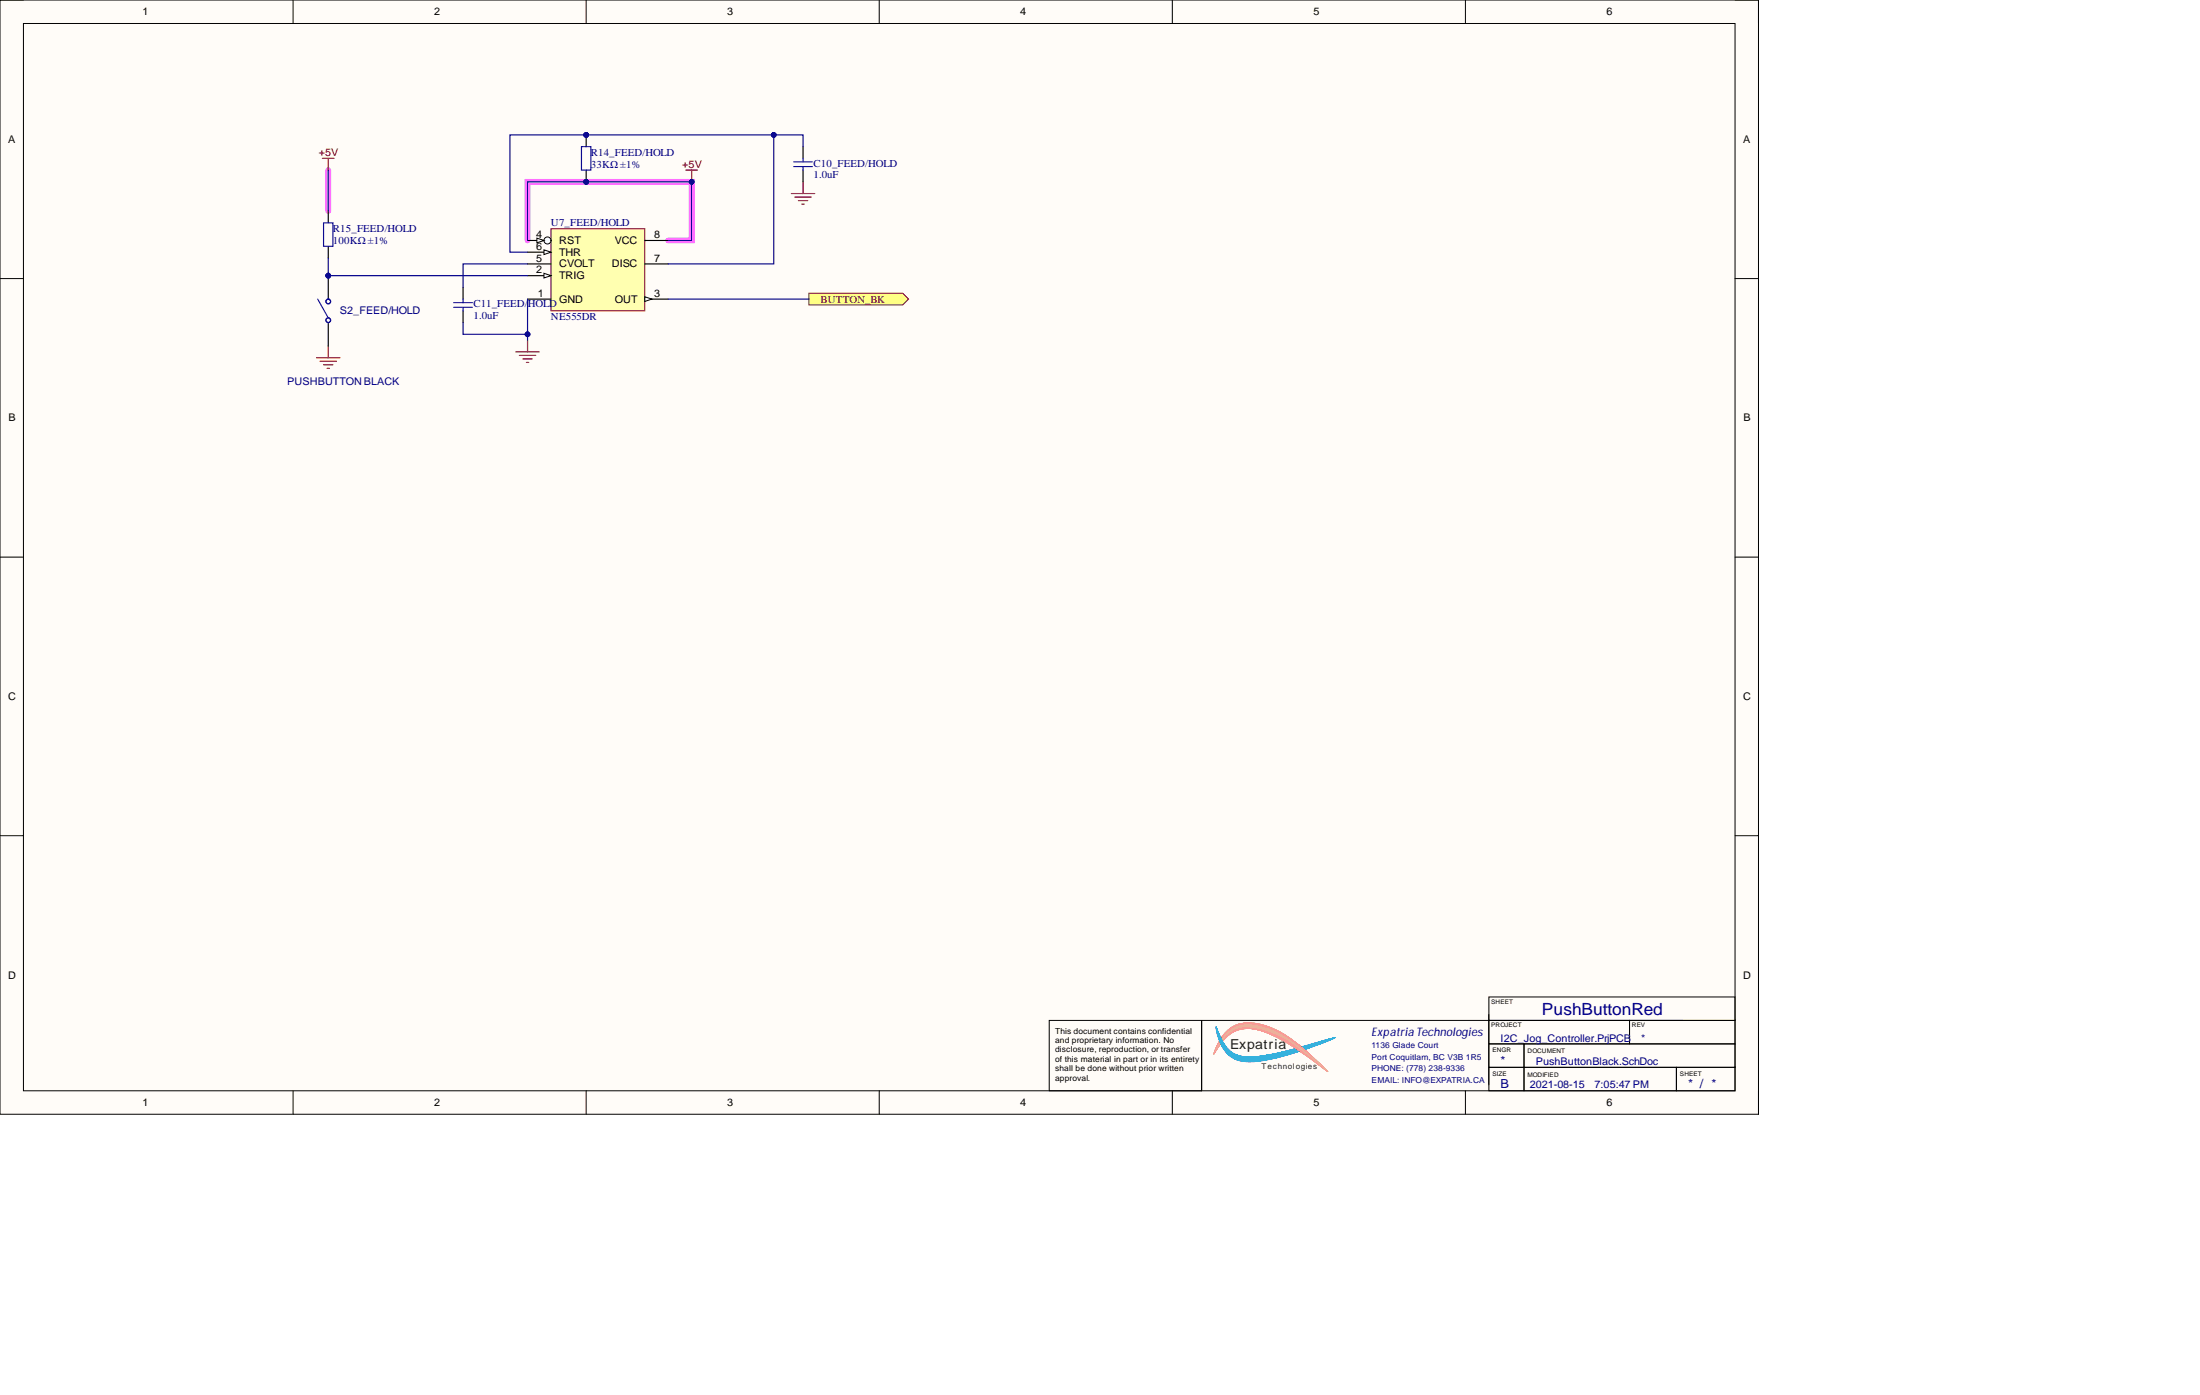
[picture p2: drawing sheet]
<svg xmlns="http://www.w3.org/2000/svg" width="476mm" height="302mm" viewBox="0 0 476 302" stroke-linecap="round" stroke-linejoin="round" font-family="sans-serif">
<path d="M0 0h380.4v240.9h-380.4z" fill-rule="evenodd" fill="#fffcf8"/>
<path d="M0 0h380.4v240.9h-380.4z" fill="none" stroke="#000" stroke-width=".22"/>
<path d="M5.1 5.1h370.2v230.7h-370.2z" fill-rule="evenodd" fill="#fffcf8"/>
<g fill="none" stroke="#000" stroke-width=".22">
<path d="M0 0h5.1M5.1 5.1h370.2v230.7h-370.2zM63.4 0v5.1M126.8 0v5.1M190.2 0v5.1M253.6 0v5.1M317 0v5.1M375.3 0h5.1v5.1M0 60.2h5.1M375.3 60.2h5.1M0 120.5h5.1M375.3 120.5h5.1"/>
<path d="M0 180.7h5.1M375.3 180.7h5.1M322.1 219.4v15.2M63.4 235.8v5.1M126.8 235.8v5.1M190.2 235.8v5.1M253.6 235.8v5.1M317 235.8v5.1M380.4 235.8v5.1"/>
</g>
<path d="M71 36.8v8.9M114.1 52v-12.7h35.5v12.7h-5.1" fill="none" stroke="#ff6eff" stroke-width="1.3"/>
<path d="M265.1 223.1a7.3 7.3 0 0 1 7.6-1.7 26 26 0 0 1 11.5 7.3l3.1 3.2a75 75 0 0 0-12.9-8.4 8.4 8.4 0 0 0-8.3 .2 21.8 21.8 0 0 0-3.6 4.3v-.1a13 13 0 0 1 2.6-4.8z" fill="#f5811e"/>
<path d="M265.1 223.1a7.5 7.5 0 0 1 7.8-1.6 25.3 25.3 0 0 1 10.9 6.8l3.6 3.6-3.6-2.7a42.7 42.7 0 0 0-11.1-6.3 7.2 7.2 0 0 0-8.9 3.3l-1.2 1.8a10.7 10.7 0 0 1 2.5-4.9z" fill="#f58423"/>
<path d="M265.2 223.1a7.4 7.4 0 0 1 7.6-1.6 24.7 24.7 0 0 1 10.6 6.4l4 3.9-2.1-1.4a45.7 45.7 0 0 0-12.8-7.6 7.1 7.1 0 0 0-8.7 3.4l-1.2 1.8a11 11 0 0 1 2.6-4.9z" fill="#f58729"/>
<path d="M265.2 223.1a7.3 7.3 0 0 1 7.4-1.6 23.3 23.3 0 0 1 10.3 6l4.5 4.3-.9-.6a46.5 46.5 0 0 0-14.2-8.4 7 7 0 0 0-8.6 3.4l-1.1 1.7a11.3 11.3 0 0 1 2.6-4.8z" fill="#f68a30"/>
<path d="M265.2 223.1a7.2 7.2 0 0 1 7.3-1.6 24 24 0 0 1 10.6 6.2l4.3 4.1-.4-.2a47.8 47.8 0 0 0-14.3-8.7 7.1 7.1 0 0 0-9 3.2l-1.1 1.8a11.6 11.6 0 0 1 2.6-4.8z" fill="#f68e36"/>
<path d="M265.2 223.2a7.3 7.3 0 0 1 7.6-1.6 23.7 23.7 0 0 1 10 5.9l4.5 4.3a54.1 54.1 0 0 0-11.7-7.8l-.5-.2a10 10 0 0 0-7.8-.9 11.5 11.5 0 0 0-4.7 5v-.2a12.5 12.5 0 0 1 2.6-4.5z" fill="#f7913c"/>
<path d="M265.3 223.2a7.2 7.2 0 0 1 7.4-1.6 22.7 22.7 0 0 1 9.8 5.6l4.8 4.6-.3-.2a47 47 0 0 0-12.2-7.9l-.4-.2a8.5 8.5 0 0 0-8.1-.1 13.9 13.9 0 0 0-3.7 4.4l.1-.2a12.5 12.5 0 0 1 2.6-4.4z" fill="#f79343"/>
<path d="M265.3 223.2a7.1 7.1 0 0 1 7.2-1.6 21.9 21.9 0 0 1 9.6 5.3l2.6 2.3 2.6 2.6-.3-.3a47.9 47.9 0 0 0-11.1-7.3l-1.8-.8a8.3 8.3 0 0 0-7.9 0 12.1 12.1 0 0 0-3.5 4.4l.1-.6a12.6 12.6 0 0 1 2.5-4z" fill="#f7974a"/>
<path d="M265.3 223.2a7 7 0 0 1 7.1-1.6 21.8 21.8 0 0 1 9.8 5.5l2.8 2.4 2.2 2.2a50.5 50.5 0 0 0-11.1-7.5l-1.9-.8a9.3 9.3 0 0 0-7.1-.5 10.4 10.4 0 0 0-4.5 4.9l.3-.7a12.4 12.4 0 0 1 2.4-3.9z" fill="#f89a50"/>
<path d="M265.4 223.2a6.9 6.9 0 0 1 6.9-1.6 21.8 21.8 0 0 1 10 5.6l2.9 2.4 2.1 2.1a59 59 0 0 0-9.9-6.9l-3.5-1.5a9 9 0 0 0-6.9-.4 10.4 10.4 0 0 0-4.4 4.9l.1-.1a12.4 12.4 0 0 1 2.7-4.5z" fill="#f89d56"/>
<path d="M265.4 223.2a6.9 6.9 0 0 1 6.7-1.6 21.4 21.4 0 0 1 10 5.4l3.2 2.8 2 1.9a56.9 56.9 0 0 0-10.2-7.1l-3.3-1.4a8.9 8.9 0 0 0-6.9-.3 10.4 10.4 0 0 0-4.3 5l.1-.2a12.6 12.6 0 0 1 2.7-4.5z" fill="#f8a05d"/>
<path d="M265.4 223.2a6.8 6.8 0 0 1 6.6-1.6 21.4 21.4 0 0 1 10.2 5.5l3.3 2.8 1.8 1.8-.2-.2a52.5 52.5 0 0 0-10.3-7.1l-3.3-1.3a8.6 8.6 0 0 0-6.7-.2 10.5 10.5 0 0 0-4.2 5l.1-.2a12.8 12.8 0 0 1 2.7-4.5z" fill="#f9a363"/>
<path d="M265.5 223.2a7.2 7.2 0 0 1 7.4-1.4 21.9 21.9 0 0 1 9.4 5.4l5 4.5-.2-.2a54.2 54.2 0 0 0-10-7.1 17.2 17.2 0 0 0-8.5-2.1 7.9 7.9 0 0 0-5.5 4.8l-.5 .8 .1-.3a12.7 12.7 0 0 1 2.8-4.4z" fill="#f9a769"/>
<path d="M265.2 223.5a7.3 7.3 0 0 1 8-1.5 22.5 22.5 0 0 1 9.1 5.3l3.5 2.9 1.5 1.5a67.3 67.3 0 0 0-9.9-7.2 18.6 18.6 0 0 0-8.5-2.3 7.7 7.7 0 0 0-5.8 4.8l-.5 .9 .1-.3a13.4 13.4 0 0 1 2.5-4.1z" fill="#f9aa6f"/>
<path d="M265.2 223.5a7.2 7.2 0 0 1 7.9-1.5 22.5 22.5 0 0 1 9.3 5.4l4.9 4.3a81 81 0 0 0-9.7-7.2 18.6 18.6 0 0 0-8.9-2.3 7.8 7.8 0 0 0-5.6 4.8l-.5 .9 .1-.3a13.3 13.3 0 0 1 2.5-4.1z" fill="#f9ad74"/>
<path d="M265.2 223.5a7.4 7.4 0 0 1 8.3-1.4l.5 .2a23.8 23.8 0 0 1 8.5 5.2l4.8 4.2a89.1 89.1 0 0 0-9.5-7.1 17.6 17.6 0 0 0-9.2-2.4 7.9 7.9 0 0 0-5.6 4.8l-.4 .9 .3-.8a12.5 12.5 0 0 1 2.3-3.6z" fill="#fab07a"/>
<path d="M265.3 223.5a7.1 7.1 0 0 1 7.5-1.6l.5 .2a21.4 21.4 0 0 1 8.6 4.9l5.4 4.7a91.6 91.6 0 0 0-9.7-7.3 17.3 17.3 0 0 0-9.1-2.2 8 8 0 0 0-5.5 4.8l-.4 .9 .4-.9a12.4 12.4 0 0 1 2.3-3.5z" fill="#fab480"/>
<path d="M265.3 223.5a7.2 7.2 0 0 1 7.9-1.4 21 21 0 0 1 8.5 4.8l5.6 4.8a90.6 90.6 0 0 0-10-7.5 16.1 16.1 0 0 0-9-2.1 8.7 8.7 0 0 0-5.5 5.3l-.2 .5 .4-.9a12 12 0 0 1 2.3-3.5z" fill="#fab785"/>
<path d="M265.3 223.5a7.1 7.1 0 0 1 7.8-1.4 21 21 0 0 1 8.6 4.9l5.6 4.7a109.8 109.8 0 0 0-9.7-7.5 15 15 0 0 0-9.5-2.1 8.9 8.9 0 0 0-5.3 5.3l-.3 .5 1.4-2.5z" fill="#fbbb8c"/>
<path d="M265.4 223.5a7 7 0 0 1 7.5-1.5 21 21 0 0 1 8.9 5l5.5 4.6a107.9 107.9 0 0 0-9.9-7.6 15.8 15.8 0 0 0-8.5-2.1 8.1 8.1 0 0 0-5.9 5.1l-.5 .9 1.4-2.6z" fill="#fbbe92"/>
<path d="M265.1 223.8a6.9 6.9 0 0 1 7.7-1.8 21 21 0 0 1 9 5.1l5.5 4.5a107.1 107.1 0 0 0-10.2-7.8 14.7 14.7 0 0 0-8.4-2 8.4 8.4 0 0 0-5.7 5.2l-.5 .9 1.4-2.6z" fill="#fbc198"/>
<path d="M263 221.9h.1a19 19 0 0 0 2.7 4.9 7.2 7.2 0 0 0 6.2 1.6 117.9 117.9 0 0 0 15.6-3.9l1.4-.2a64.4 64.4 0 0 1-16.9 5.3 7.2 7.2 0 0 1-7.3-2.4 10.7 10.7 0 0 1-1.8-5.3z" fill="#0094d9"/>
<path d="M263 222l.3 .5a8.7 8.7 0 0 0 4.1 5.5 15.5 15.5 0 0 0 8.6-.3l11.7-3.2 1.3-.2a61.2 61.2 0 0 1-17.8 5.3 6.7 6.7 0 0 1-7.7-5.2z" fill="#0096da"/>
<path d="M263.1 222l.2 .5a8.7 8.7 0 0 0 4 5.4 14.7 14.7 0 0 0 8.3-.1l13.4-3.5a60.3 60.3 0 0 1-17.9 5.3 6.6 6.6 0 0 1-7.6-5.2l-.4-1.5z" fill="#0099db"/>
<path d="M263.1 222l.2 .5a8.7 8.7 0 0 0 3.9 5.4 13.9 13.9 0 0 0 8-.1l4.8-1 9-2.5a60.2 60.2 0 0 1-18.1 5.2 6.5 6.5 0 0 1-7.4-5.1l-.4-1.4z" fill="#009bdc"/>
<path d="M263.1 222l.2 .5a8.6 8.6 0 0 0 3.9 5.4 13.2 13.2 0 0 0 7.7 0l4.8-1 9.3-2.6a61.5 61.5 0 0 1-17.6 5.2 6.3 6.3 0 0 1-6.8-2.8 10.4 10.4 0 0 1-1.5-4.7z" fill="#009ddb"/>
<path d="M263.1 222l.2 .5a8.6 8.6 0 0 0 3.8 5.4 12.6 12.6 0 0 0 7.4 .1l.5-.1a108.9 108.9 0 0 0 13.4-3.5l.6-.1a61.2 61.2 0 0 1-17.8 5.1 6.5 6.5 0 0 1-7.6-4.9z" fill="#00a0dd"/>
<path d="M263.1 222.1l.3 .7a8.3 8.3 0 0 0 3.6 5 13.2 13.2 0 0 0 7.6 .2 100.5 100.5 0 0 0 13.8-3.6l.5-.1a62.5 62.5 0 0 1-17.4 5.1 6.5 6.5 0 0 1-6.6-2.3 10.6 10.6 0 0 1-1.8-5z" fill="#00a2dd"/>
<path d="M263.1 222.1l.3 .7a8.3 8.3 0 0 0 3.5 5 11.5 11.5 0 0 0 6.9 .3 81.6 81.6 0 0 0 14.1-3.6l1-.2-4.4 1.8a44.9 44.9 0 0 1-14.9 3.3 6.4 6.4 0 0 1-6-4.9z" fill="#00a4de"/>
<path d="M263.1 222.1l.3 .7a7.9 7.9 0 0 0 3.9 5.2 13.4 13.4 0 0 0 6.9 .1 80.9 80.9 0 0 0 13.8-3.6l.9-.2-4.2 1.7a44.4 44.4 0 0 1-15.3 3.4 6.3 6.3 0 0 1-5.7-4.9z" fill="#00a7df"/>
<path d="M263.1 222.1l.5 1.2a7 7 0 0 0 4.1 4.9 16.8 16.8 0 0 0 7.3-.2 101.9 101.9 0 0 0 13.6-3.6l.3-.1-4 1.6a46.8 46.8 0 0 1-15 3.4 6.2 6.2 0 0 1-6.2-4.7z" fill="#00aadf"/>
<path d="M263.1 222l.5 1.3a6.6 6.6 0 0 0 5 5.1 37 37 0 0 0 12.5-1.7l7.8-2.4-3.3 1.4a50.3 50.3 0 0 1-15.3 3.6 6.2 6.2 0 0 1-6.6-4.7z" fill="#02ace1"/>
<path d="M263.1 222l.5 1.3a6.6 6.6 0 0 0 4.8 5.1 33.5 33.5 0 0 0 11.8-1.5l8.7-2.6-3.1 1.3a51.5 51.5 0 0 1-15.3 3.7 6.2 6.2 0 0 1-6.7-4.7z" fill="#0aafe1"/>
<path d="M263.1 222l.5 1.3a6.6 6.6 0 0 0 4.7 5.1 31 31 0 0 0 11.7-1.4l8.9-2.7-2.9 1.2a57.1 57.1 0 0 1-14.8 3.7l-.5 .1a6.2 6.2 0 0 1-6.9-4.7z" fill="#15b2e2"/>
<path d="M263.1 222l.5 1.4a6.7 6.7 0 0 0 4.5 5 28.4 28.4 0 0 0 11.7-1.3l9.1-2.8-3.2 1.3a54.7 54.7 0 0 1-14.7 3.6 6.3 6.3 0 0 1-5.9-2.2 12 12 0 0 1-2-5z" fill="#2db5e3"/>
<path d="M263.1 222l.3 .9a7.6 7.6 0 0 0 4.1 5.3 16.5 16.5 0 0 0 6.6 .2 94.8 94.8 0 0 0 14.6-4l.2-.1-3 1.2a54.5 54.5 0 0 1-15.1 3.7 6.4 6.4 0 0 1-7.1-5.1z" fill="#3cb8e4"/>
<path d="M263.1 222l.3 .9a7.7 7.7 0 0 0 3.9 5.3 15.4 15.4 0 0 0 7 .2 113.1 113.1 0 0 0 14.6-4.1l-2.3 .9a61.2 61.2 0 0 1-15.5 4h-.5a6.4 6.4 0 0 1-6.9-5z" fill="#49bbe6"/>
<path d="M263 222l.4 .9a7.8 7.8 0 0 0 3.8 5.3 14.1 14.1 0 0 0 7.4 .2 116.2 116.2 0 0 0 14.3-4.1l-2.6 1a60.2 60.2 0 0 1-15.4 3.9 6.5 6.5 0 0 1-7.2-5z" fill="#52bee6"/>
<path d="M263 221.9l.4 1a7.9 7.9 0 0 0 3.7 5.2 13.4 13.4 0 0 0 7.9 .3 134.2 134.2 0 0 0 13.9-4.1l-2.4 .9a63 63 0 0 1-15.2 4 6.6 6.6 0 0 1-7.7-5.4z" fill="#5cc1e8"/>
<path d="M263 221.9l.5 1.5a6.8 6.8 0 0 0 5.4 5.4 30.4 30.4 0 0 0 12.6-2l7.4-2.5-2.2 .8a63.5 63.5 0 0 1-15.6 4.1 6.6 6.6 0 0 1-7.5-5.4z" fill="#65c4e8"/>
<path d="M263 221.9l.5 1.6a6.8 6.8 0 0 0 6.6 5.5 46 46 0 0 0 14.4-3.2l4.4-1.5-2 .7a73.4 73.4 0 0 1-15 4.1 6.6 6.6 0 0 1-6.7-2.2 14 14 0 0 1-2.2-5z" fill="#6dc7e9"/>
<path d="M263 221.9l.5 1.6a6.9 6.9 0 0 0 6.7 5.6 51.3 51.3 0 0 0 15.1-3.6l3.6-1.2-1.8 .7a73.7 73.7 0 0 1-15.4 4.1 6.7 6.7 0 0 1-8-5.2z" fill="#74cbea"/>
<path d="M280 225.8l1.2 .2 1.8 1.6 .3 .6h-1l-2.1-1.4-.2-.5v-.5v2.2z" fill="#f5811e"/>
<path d="M280 225.8a1.56 1.56 0 0 1 1.7 .7l1.5 1.3 .1 .4a3.4 3.4 0 0 1-2.6-1.2l-.7-.6v-.6v2.2z" fill="#f58423"/>
<path d="M280 225.8h.9l2.4 2.1v.3a2.25 2.25 0 0 1-2-.8l-1.3-.9v-.7v2.2z" fill="#f58729"/>
<path d="M280 225.8l.9 .1 2 1.6 .4 .6a1.15 1.15 0 0 1-1.3-.2l-1.9-1.3-.1-.8v2.1z" fill="#f68a30"/>
<path d="M280 225.8h.8l2.3 1.9 .2 .5a2.45 2.45 0 0 1-2-.9l-1.3-.9v-.6v2.1z" fill="#f68e36"/>
<path d="M280 225.8l.9 .1 2.4 2v.3h-.7l-2.5-1.7-.1-.7v2.1z" fill="#f7913c"/>
<path d="M280 225.8a2.26 2.26 0 0 1 2 1l1 .9 .3 .5a2.35 2.35 0 0 1-1.9-.9l-1.4-1v-.5v2z" fill="#f79343"/>
<path d="M280 225.8a2.68 2.68 0 0 1 2.1 1.1l1 .9 .2 .4a3.7 3.7 0 0 1-2.2-1.1l-1-.7-.1-.6v2z" fill="#f7974a"/>
<path d="M280 225.8a3.2 3.2 0 0 1 2.2 1.3l1.1 .9v.2l-.7-.1-2.3-1.6-.3-.3v-.4v2z" fill="#f89a50"/>
<path d="M280 225.8a3.7 3.7 0 0 1 2.3 1.4l1 1a2.85 2.85 0 0 1-1.9-1.1l-1.4-1v-.3v2z" fill="#f89d56"/>
<path d="M280 225.8a3.2 3.2 0 0 1 2.1 1.2l1.2 1.2a5.5 5.5 0 0 1-2.7-1.6l-.5-.4-.1-.4v2.1z" fill="#f8a05d"/>
<path d="M280 225.8a3.8 3.8 0 0 1 2.2 1.3l1.1 1.1-.6-.1-2.3-1.7-.4-.4v-.2v2.1z" fill="#f9a363"/>
<path d="M280 225.8h.4l.6 .4 2.3 2a3.4 3.4 0 0 1-2-1.2l-1.1-.8-.2-.4v2.1z" fill="#f9a769"/>
<path d="M280 225.8h.4l.6 .5 2.3 1.9a6.7 6.7 0 0 1-2.8-1.8l-.5-.4v-.2v2.1z" fill="#f9aa6f"/>
<path d="M280 225.8h.4l2.9 2.4h-.4l-2.9-2.4v2.1z" fill="#f9ad74"/>
<path d="M280 225.8h.4l2.9 2.4-.5-.1-2.8-2.3v2.1z" fill="#fab07a"/>
<path d="M280 225.8l.4 .1 2.9 2.3-.6-.2-2.7-2.2v2.1z" fill="#fab480"/>
<path d="M280 225.8l.4 .1 2.9 2.3-.7-.3-2.6-2.1v2.1z" fill="#fab785"/>
<path d="M280 225.8l.4 .1 2.9 2.3-.4-.1-2.9-2.3v2.1z" fill="#fbbb8c"/>
<path d="M280 225.8l.4 .1 2.9 2.3-.4-.2-2.9-2.2v2.1z" fill="#fbbe92"/>
<path d="M280 225.8l3.3 2.4-3.3-2.4v2.1z" fill="#fbc198"/>
<path d="M322.1 215.6h53.2v5h-53.2zM227 220.6h32.9v15.2h-32.9zM322.1 230.8h7.6v5h-7.6zM322.1 225.7h7.6v5.1h-7.6zM322.1 220.6h30.4v5.1h-30.4zM329.7 230.8h32.9v5h-32.9zM329.7 225.7h45.6v5.1h-45.6zM352.5 220.6h22.8v5.1h-22.8zM362.6 230.8h12.7v5h-12.7zM363.9 220.6h-104v15.2" fill="none" stroke="#000" stroke-width=".22"/>
<path d="M69.7 34.2h2.6M71 34.2v2.6M68.5 77.4h5M69.2 78.1h3.6M70 78.9h2M70.8 79.6h.5M71 74.8v2.6" fill="none" stroke="#800000" stroke-width=".25"/>
<circle cx="71" cy="59.6" r=".51" fill="#000080"/>
<circle cx="71" cy="59.6" r=".51" fill="none" stroke="#000080" stroke-width=".22"/>
<path d="M71 59.6v5.1M71 69.7v5.1" fill="none" stroke="#000" stroke-width=".25"/>
<circle cx="71" cy="59.6" r=".51" fill="#000080"/>
<circle cx="71" cy="59.6" r=".51" fill="none" stroke="#000080" stroke-width=".22"/>
<g fill="none" stroke="#00f" stroke-width=".25">
<path d="M68.7 64.7l2.3 4"/>
<circle cx="71" cy="69.2" r=".51"/>
<circle cx="71" cy="65.2" r=".51"/>
</g>
<path d="M119.2 49.5h20.3v17.7h-20.3z" fill-rule="evenodd" fill="#ffffb0"/>
<path d="M119.2 49.5h20.3v17.7h-20.3z" fill="none" stroke="#800000" stroke-width=".22"/>
<path d="M114.1 59.6h5.1" fill="none" stroke="#000" stroke-width=".25"/>
<path d="M117.7 59.1l1.5 .5-1.5 .5z" fill="#f8fcff"/>
<path d="M117.7 59.1l1.5 .5-1.5 .5z" fill="none" stroke="#000" stroke-width=".22"/>
<path d="M139.5 64.7h5" fill="none" stroke="#000" stroke-width=".25"/>
<path d="M139.5 64.2l1.5 .5-1.5 .5z" fill="#f8fcff"/>
<path d="M139.5 64.2l1.5 .5-1.5 .5z" fill="none" stroke="#000" stroke-width=".22"/>
<path d="M114.1 52h5.1" fill="none" stroke="#000" stroke-width=".25"/>
<circle cx="118.4" cy="52" r=".76" fill="#f8fcff"/>
<circle cx="118.4" cy="52" r=".76" fill="none" stroke="#000" stroke-width=".22"/>
<path d="M116.1 51.5l1.6 .5-1.6 .5z" fill="#f8fcff"/>
<path d="M116.1 51.5l1.6 .5-1.6 .5z" fill="none" stroke="#000" stroke-width=".22"/>
<path d="M114.1 57.1h5.1M114.1 54.5h5.1" fill="none" stroke="#000" stroke-width=".25"/>
<path d="M117.7 54l1.5 .5-1.5 .5z" fill="#f8fcff"/>
<path d="M117.7 54l1.5 .5-1.5 .5z" fill="none" stroke="#000" stroke-width=".22"/>
<path d="M139.5 57.1h5M139.5 52h5M114.1 64.7h5.1" fill="none" stroke="#000" stroke-width=".25"/>
<path d="M111.6 76.1h5.1M112.3 76.8h3.6M113.1 77.6h2M113.9 78.4h.5M114.1 73.5v2.6" fill="none" stroke="#800000" stroke-width=".25"/>
<path d="M175 63.4h20.3l1.2 1.3-1.2 1.2h-20.3z" fill-rule="evenodd" fill="#ffff80"/>
<path d="M175 63.4h20.3l1.2 1.3-1.2 1.2h-20.3z" fill="none" stroke="#800000" stroke-width=".22"/>
<path d="M173.7 31.7v2.5M173.7 36.8v2.5" fill="none" stroke="#000" stroke-width=".25"/>
<path d="M171.7 35h4M171.7 36h4M173.7 34.2v.8M173.7 36v.8" fill="none" stroke="#00f" stroke-width=".25"/>
<circle cx="126.8" cy="29.2" r=".51" fill="#000080"/>
<circle cx="126.8" cy="29.2" r=".51" fill="none" stroke="#000080" stroke-width=".22"/>
<circle cx="126.8" cy="39.3" r=".51" fill="#000080"/>
<circle cx="126.8" cy="39.3" r=".51" fill="none" stroke="#000080" stroke-width=".22"/>
<path d="M126.8 29.2v2.5" fill="none" stroke="#000" stroke-width=".25"/>
<circle cx="126.8" cy="29.2" r=".51" fill="#000080"/>
<circle cx="126.8" cy="29.2" r=".51" fill="none" stroke="#000080" stroke-width=".22"/>
<path d="M126.8 36.8v2.5" fill="none" stroke="#000" stroke-width=".25"/>
<circle cx="126.8" cy="39.3" r=".51" fill="#000080"/>
<circle cx="126.8" cy="39.3" r=".51" fill="none" stroke="#000080" stroke-width=".22"/>
<path d="M125.8 31.7h2v5.1h-2zM70 48.2h2v5.1h-2z" fill="none" stroke="#00f" stroke-width=".25"/>
<path d="M148.4 36.8h2.5M149.6 36.8v2.5M173.7 39.3v2.5M171.2 41.8h5M171.9 42.6h3.6M172.7 43.4h2M173.5 44.1h.5" fill="none" stroke="#800000" stroke-width=".25"/>
<path d="M71 45.7v2.5M71 53.3v2.5" fill="none" stroke="#000" stroke-width=".25"/>
<circle cx="149.6" cy="39.3" r=".51" fill="#000080"/>
<circle cx="149.6" cy="39.3" r=".51" fill="none" stroke="#000080" stroke-width=".22"/>
<path d="M100.2 62.1v2.6M100.2 67.2v2.5" fill="none" stroke="#000" stroke-width=".25"/>
<path d="M98.1 66.4h4.1M98.1 65.4h4.1M100.2 64.7v.7M100.2 66.4v.8" fill="none" stroke="#00f" stroke-width=".25"/>
<path d="M114.1 64.7v8.8" fill="none" stroke="#000080" stroke-width=".25"/>
<circle cx="114.1" cy="72.3" r=".51" fill="#000080"/>
<circle cx="114.1" cy="72.3" r=".51" fill="none" stroke="#000080" stroke-width=".22"/>
<path d="M114.1 52v-12.7h35.5v12.7h-5.1" fill="none" stroke="#000080" stroke-width=".25"/>
<circle cx="126.8" cy="39.3" r=".51" fill="#000080"/>
<circle cx="126.8" cy="39.3" r=".51" fill="none" stroke="#000080" stroke-width=".22"/>
<circle cx="149.6" cy="39.3" r=".51" fill="#000080"/>
<circle cx="149.6" cy="39.3" r=".51" fill="none" stroke="#000080" stroke-width=".22"/>
<path d="M114.1 54.5h-3.8v-25.3h57.1v27.9h-22.9M144.5 64.7h30.5" fill="none" stroke="#000080" stroke-width=".25"/>
<circle cx="126.8" cy="29.2" r=".51" fill="#000080"/>
<circle cx="126.8" cy="29.2" r=".51" fill="none" stroke="#000080" stroke-width=".22"/>
<circle cx="167.4" cy="29.2" r=".51" fill="#000080"/>
<circle cx="167.4" cy="29.2" r=".51" fill="none" stroke="#000080" stroke-width=".22"/>
<path d="M167.4 29.2h6.3v2.5" fill="none" stroke="#000080" stroke-width=".25"/>
<circle cx="167.4" cy="29.2" r=".51" fill="#000080"/>
<circle cx="167.4" cy="29.2" r=".51" fill="none" stroke="#000080" stroke-width=".22"/>
<path d="M71 36.8v8.9M71 55.8v3.8h43.1" fill="none" stroke="#000080" stroke-width=".25"/>
<circle cx="71" cy="59.6" r=".51" fill="#000080"/>
<circle cx="71" cy="59.6" r=".51" fill="none" stroke="#000080" stroke-width=".22"/>
<path d="M114.1 57.1h-13.9v5M100.2 69.7v2.6h13.9" fill="none" stroke="#000080" stroke-width=".25"/>
<circle cx="114.1" cy="72.3" r=".51" fill="#000080"/>
<circle cx="114.1" cy="72.3" r=".51" fill="none" stroke="#000080" stroke-width=".22"/>
<text font-size="3.6" fill="#000080" x="333.6" y="219.4">PushButtonRed</text>
<text font-size="3" fill="#221f20" x="266.1" y="226.8">Expatria</text>
<g font-size="2.7" fill="#000080">
<text x="324.6" y="230.2">*</text>
<text x="324.6" y="235.3">B</text>
<text x="365.2" y="235.3">* / *</text>
</g>
<text font-size="2.6" fill="#000080" x="296.7" y="223.9">Expatria Technologies</text>
<g font-size="2.3">
<text x="30.9" y="3.3">1</text>
<text x="93.9" y="3.3">2</text>
<text x="157.3" y="3.3">3</text>
<text x="220.7" y="3.3">4</text>
<text x="284.1" y="3.3">5</text>
<text x="347.5" y="3.3">6</text>
<text x="1.8" y="30.9">A</text>
<text x="377.1" y="30.9">A</text>
<text x="116" y="51.5">4</text>
<text x="121" y="52.8">RST</text>
<text x="133" y="52.8">VCC</text>
<text x="141.5" y="51.5">8</text>
<text x="116" y="59.1">2</text>
<text x="116" y="56.6">5</text>
<text x="116" y="54">6</text>
<text x="121" y="57.8">CVOLT</text>
<text x="121" y="55.3">THR</text>
<text x="132.4" y="57.8">DISC</text>
<text x="141.5" y="56.6">7</text>
<text x="116.3" y="64.2">1</text>
<text x="121" y="60.4">TRIG</text>
<text x="121" y="65.4">GND</text>
<text x="133" y="65.4">OUT</text>
<text x="141.5" y="64.2">3</text>
<text x="1.9" y="91.1">B</text>
<text x="377.2" y="91.1">B</text>
<text x="1.8" y="151.4">C</text>
<text x="377.1" y="151.4">C</text>
<text x="1.8" y="211.6">D</text>
<text x="377.1" y="211.6">D</text>
<text x="30.9" y="239.1">1</text>
<text x="93.9" y="239.1">2</text>
<text x="157.3" y="239.1">3</text>
<text x="220.7" y="239.1">4</text>
<text x="284.1" y="239.1">5</text>
<text x="347.5" y="239.1">6</text>
</g>
<g font-size="2.3" fill="#800000">
<text x="69" y="33.7">+5V</text>
<text x="147.6" y="36.3">+5V</text>
<text x="177.5" y="65.4">BUTTON_BK</text>
</g>
<g font-size="2.3" fill="#000080">
<text x="127.8" y="33.7">R14_FEED/HOLD</text>
<text x="127.8" y="36.3">33KΩ ±1%</text>
<text x="176" y="36">C10_FEED/HOLD</text>
<text x="176" y="38.6">1.0uF</text>
<text x="72" y="50.2">R15_FEED/HOLD</text>
<text x="72" y="52.8">100KΩ ±1%</text>
<text x="119.2" y="49">U7_FEED/HOLD</text>
<text x="73.5" y="68">S2_FEED/HOLD</text>
<text x="102.5" y="66.4">C11_FEED/</text>
<text x="102.5" y="69">1.0uF</text>
<text x="114.2" y="66.4">HOLD</text>
<text x="119.2" y="69.2">NE555DR</text>
<text x="62.1" y="83.2">PUSHBUTTONBLACK</text>
<text x="324.6" y="225.2">I2C_Jog_Controller.PrjPCB</text>
<text x="355" y="225.2">*</text>
<text x="332.2" y="230.3">PushButtonBlack.SchDoc</text>
<text x="330.9" y="235.3">2021-08-15</text>
<text x="344.9" y="235.3">7:05:47 PM</text>
</g>
<g font-size="1.8">
<text x="228.2" y="223.5">This document contains confidential</text>
<text x="228.2" y="225.5">and proprietary information. No</text>
<text x="228.2" y="227.6">disclosure, reproduction, or transfer</text>
<text x="228.2" y="229.6">of this material in part or in its entirety</text>
<text x="228.2" y="231.6">shall be done without prior written</text>
<text x="228.2" y="233.7">approval.</text>
</g>
<g font-size="1.8" fill="#000080">
<text x="296.7" y="226.6">1136 Glade Court</text>
<text x="296.7" y="229.1">Port Coquitlam, BC V3B 1R5</text>
<text x="296.7" y="231.6">PHONE: (778) 238-9336</text>
<text x="296.7" y="234.2">EMAIL: INFO@EXPATRIA.CA</text>
</g>
<text font-size="1.7" fill="#221f20" x="272.9" y="231">Technologies</text>
<g font-size="1.4">
<text x="322.6" y="217.1">SHEET</text>
<text x="322.6" y="222.2">PROJECT</text>
<text x="322.8" y="227.5">ENGR</text>
<text x="330.4" y="227.7">DOCUMENT</text>
<text x="353" y="222.2">REV</text>
<text x="322.8" y="232.6">SIZE</text>
<text x="330.4" y="232.8">MODIFIED</text>
<text x="363.4" y="232.6">SHEET</text>
</g>
</svg>
